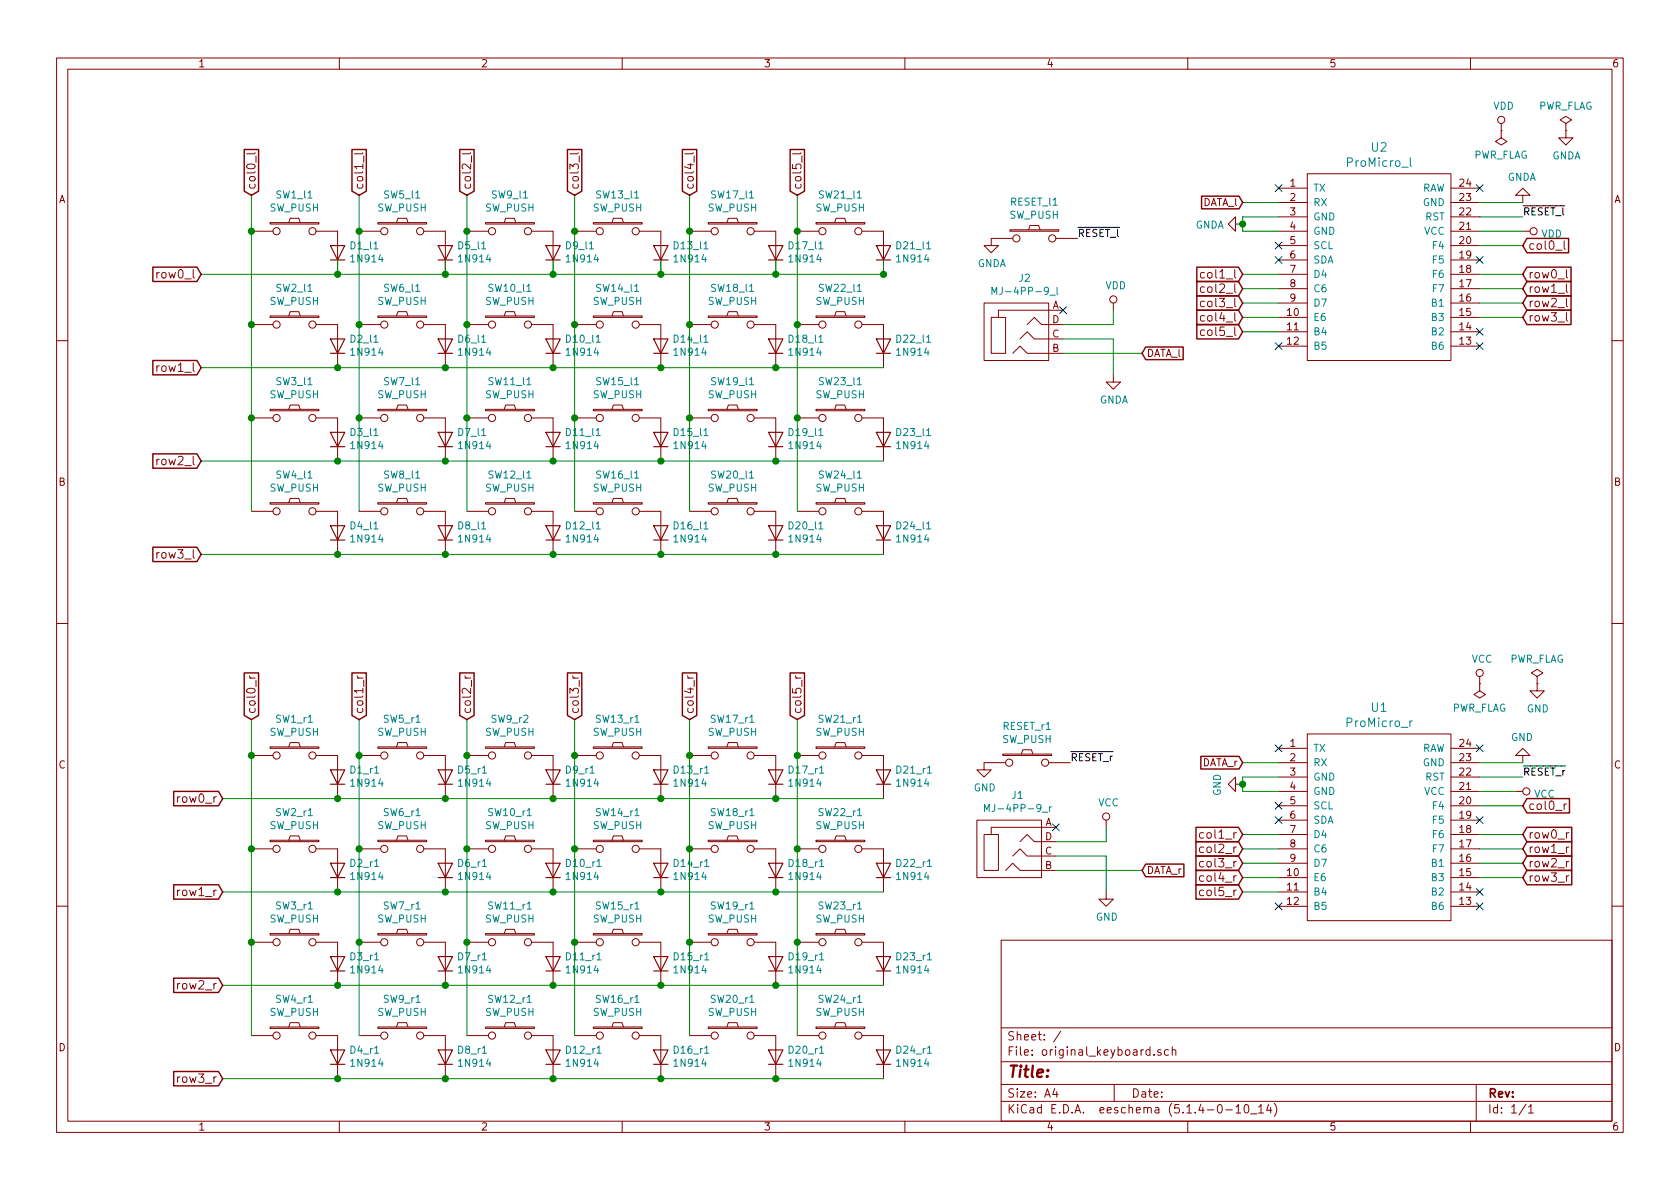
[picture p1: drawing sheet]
<svg xmlns="http://www.w3.org/2000/svg" width="297mm" height="210mm" viewBox="0 0 297 210" stroke-linecap="round" stroke-linejoin="round" font-family="sans-serif">
<g fill="none" stroke="#840000" stroke-width=".18">
<path d="M10 10.3h277v189.9h-277zM12 12.2h273v186.1h-273zM60 10.3v1.9M110 10.3v1.9M160 10.3v1.9M210 10.3v1.9M260 10.3v1.9M45.1 27l-.2 .2h-1.3M45.3 27.6v1.1M47.8 39.4h8.6v.2h-8.6zM51.1 39.4l.2-.8h1.5l.3 .8M64.2 27l-.2 .2h-1.3"/>
<path d="M64.3 27.6v1.1M66.8 39.4h8.6v.2h-8.6zM70.1 39.4l.3-.8h1.5l.2 .8M83.2 27l-.2 .2h-1.3M83.4 27.6v1.1M85.9 39.4h8.6v.2h-8.6zM89.2 39.4l.2-.8h1.5l.3 .8M102.3 27l-.2 .2h-1.3M102.4 27.6v1.1M104.9 39.4h8.6v.2h-8.6zM108.2 39.4l.3-.8h1.5l.2 .8M122.6 27l-.2 .2h-1.3"/>
<path d="M122.7 27.6v1.1M125.2 39.4h8.7v.2h-8.7zM128.5 39.4l.3-.8h1.5l.3 .8M141.6 27l-.2 .2h-1.3M141.8 27.6v1.1M144.3 39.4h8.6v.2h-8.6zM147.6 39.4l.2-.8h1.6l.2 .8M218.4 39.6v-1.3l-1.2 1.3 1.2 1.3v-1.3h1.3M226.1 33.3h5M226.1 35.8h5M226.1 38.3h5M231.1 30.7h25.4v33h-25.4z"/>
<path d="M256.5 33.3h5.1M256.5 35.8h5.1M256.5 38.3h5.1M265.4 23.1v1.3l1 .6-1 .6-1-.6 1-.6M265.4 23.1h.1M265.4 21.8v1.3M269.2 34.5h1.3l-1.3-1.2-1.2 1.2h1.2v1.3M276.9 23.1v1.3h1.2l-1.2 1.2-1.3-1.2h1.3M276.9 21.8l1-.6-1-.6-1.1 .6 1.1 .6v1.3M276.9 23.1h.1M44.4 57.4h3.9M44.4 40.9h3.9"/>
<path d="M47.8 55.9h8.6v.2h-8.6zM51.1 55.9l.2-.8h1.5l.3 .8M55.9 40.9h3.8v7.6M55.9 57.4h3.8v7.6M63.5 57.4h3.8M63.5 40.9h3.8M66.8 55.9h8.6v.2h-8.6zM70.1 55.9l.3-.8h1.5l.2 .8M74.9 40.9h3.8v7.6M74.9 57.4h3.8v7.6M82.5 57.4h3.9M82.5 40.9h3.9"/>
<path d="M85.9 55.9h8.6v.2h-8.6zM89.2 55.9l.2-.8h1.5l.3 .8M94 40.9h3.8v7.6M94 57.4h3.8v7.6M101.6 57.4h3.8M101.6 40.9h3.8M104.9 55.9h8.6v.2h-8.6zM108.2 55.9l.3-.8h1.5l.2 .8M113 40.9h3.8v7.6M113 57.4h3.8v7.6M121.9 57.4h3.8M121.9 40.9h3.8"/>
<path d="M125.2 55.9h8.7v.2h-8.7zM128.5 55.9l.3-.8h1.5l.3 .8M133.3 40.9h3.9v7.6M133.3 57.4h3.9v7.6M141 57.4h3.8M141 40.9h3.8M144.3 55.9h8.6v.2h-8.6zM147.6 55.9l.2-.8h1.6l.2 .8M152.4 40.9h3.8v7.6M152.4 57.4h3.8v7.6M174 53.6h11.4v10.1h-11.4zM175.3 56.1h2.5v6.4h-2.5z"/>
<path d="M178.6 40.6h8.6v.3h-8.6zM179.1 42.2h-3.8v1.2h1.2l-1.2 1.3-1.3-1.3h1.3M180.3 59.9l1.3-1.2 1.3 1.2h5.1M181.6 57.4l1.3-1.3 1.2 1.3h3.9M181.9 40.6l.2-.7h1.5l.3 .7M186.7 42.2h3.8M188 54.9h-11.5v1.2M196.8 53.6v1.3M213 58.4l-.5-.1-.3 .3 .2 .7h.6M213 55.9l-.5-.1-.3 .3 .2 .6h.6M213 53.3h-.5l-.3 .2 .2 .7h.6M213 50.8l-.5-.1-.3 .3 .2 .6h.6"/>
<path d="M213 48.3l-.5-.1-.3 .3 .2 .6h.6M226.1 40.9h5M226.1 43.4h5M226.1 46h5M226.1 48.5h5M226.1 51h5M226.1 53.6h5M226.1 56.1h5M226.1 58.7h5M256.5 40.9h5.1M256.5 43.4h5.1M256.5 46h5.1"/>
<path d="M256.5 48.5h5.1M256.5 51h5.1M256.5 53.6h5.1M256.5 56.1h5.1M256.5 58.7h5.1M269.2 40.9h1.3M275.1 44.2h1.1M276.6 42.6v1.3l.2 .2M277 55.3v1.3l.2 .2M277 52.8v1.2l.2 .2M277 50.2v1.3l.2 .2M277 47.7v1.3l.2 .2"/>
<path d="M10 60.2h2M44.4 73.9h3.9M47.8 72.4h8.6v.2h-8.6zM51.1 72.4l.2-.8h1.5l.3 .8M55.9 73.9h3.8v7.6M63.5 73.9h3.8M66.8 72.4h8.6v.2h-8.6zM70.1 72.4l.3-.8h1.5l.2 .8M74.9 73.9h3.8v7.6M82.5 73.9h3.9M85.9 72.4h8.6v.2h-8.6zM89.2 72.4l.2-.8h1.5l.3 .8"/>
<path d="M94 73.9h3.8v7.6M101.6 73.9h3.8M104.9 72.4h8.6v.2h-8.6zM108.2 72.4l.3-.8h1.5l.2 .8M113 73.9h3.8v7.6M121.9 73.9h3.8M125.2 72.4h8.7v.2h-8.7zM128.5 72.4l.3-.8h1.5l.3 .8M133.3 73.9h3.9v7.6M141 73.9h3.8M144.3 72.4h8.6v.2h-8.6zM147.6 72.4l.2-.8h1.6l.2 .8"/>
<path d="M152.4 73.9h3.8v7.6M179.1 62.5l1.2-1.3 1.3 1.3h6.4M196.8 66.3v1.3h1.3l-1.3 1.2-1.2-1.2h1.2M226.1 61.2h5M256.5 61.2h5.1M285 60.2h2M44.4 90.4h3.9M47.8 88.9h8.6v.2h-8.6zM51.1 88.9l.2-.8h1.5l.3 .8M55.9 90.4h3.8v7.6M63.5 90.4h3.8M66.8 88.9h8.6v.2h-8.6z"/>
<path d="M70.1 88.9l.3-.8h1.5l.2 .8M74.9 90.4h3.8v7.6M82.5 90.4h3.9M85.9 88.9h8.6v.2h-8.6zM89.2 88.9l.2-.8h1.5l.3 .8M94 90.4h3.8v7.6M101.6 90.4h3.8M104.9 88.9h8.6v.2h-8.6zM108.2 88.9l.3-.8h1.5l.2 .8M113 90.4h3.8v7.6M121.9 90.4h3.8M125.2 88.9h8.7v.2h-8.7z"/>
<path d="M128.5 88.9l.3-.8h1.5l.3 .8M133.3 90.4h3.9v7.6M141 90.4h3.8M144.3 88.9h8.6v.2h-8.6zM147.6 88.9l.2-.8h1.6l.2 .8M152.4 90.4h3.8v7.6M10 110.3h2M44.1 119.5l.1 .4h.2M44.1 119.9h1M63.2 119.5l.1 .4h.1M63.2 119.9h1M82.2 119.5l.1 .4h.2"/>
<path d="M82.2 119.9h1M101.3 119.5l.1 .4h.1M101.3 119.9h1M121.6 119.5l.1 .4h.2M121.6 119.9h1M140.6 119.5l.2 .4h.1M140.6 119.9h1M261.6 119.6v1.3M271.8 119.6l1-.6-1-.6-1 .6 1 .6v1.3M285 110.3h2M44.4 133.6h3.9M47.8 132.1h8.6v.2h-8.6z"/>
<path d="M51.1 132.1l.2-.8h1.5l.3 .8M55.9 133.6h3.8v7.6M63.5 133.6h3.8M66.8 132.1h8.6v.2h-8.6zM70.1 132.1l.3-.8h1.5l.2 .8M74.9 133.6h3.8v7.6M82.5 133.6h3.9M85.9 132.1h8.6v.2h-8.6zM89.2 132.1l.2-.8h1.5l.3 .8M94 133.6h3.8v7.6M101.6 133.6h3.8M104.9 132.1h8.6v.2h-8.6z"/>
<path d="M108.2 132.1l.3-.8h1.5l.2 .8M113 133.6h3.8v7.6M121.9 133.6h3.8M125.2 132.1h8.7v.2h-8.7zM128.5 132.1l.3-.8h1.5l.3 .8M133.3 133.6h3.9v7.6M141 133.6h3.8M144.3 132.1h8.6v.2h-8.6zM147.6 132.1l.2-.8h1.6l.2 .8M152.4 133.6h3.8v7.6M177.3 133.3h8.6v.3h-8.6zM177.8 134.9h-3.8v1.2h1.3l-1.3 1.3-1.3-1.3h1.3"/>
<path d="M180.6 133.3l.2-.7h1.6l.2 .7M185.4 134.9h3.8M218.4 138.7v-1.3l-1.2 1.3 1.2 1.2v-1.2h1.3M226.1 132.3h5M226.1 134.9h5M226.1 137.4h5M226.1 139.9h5M231.1 129.8h25.4v33h-25.4zM256.5 132.3h5.1M256.5 134.9h5.1M256.5 137.4h5.1M256.5 139.9h5.1"/>
<path d="M261.6 120.9v1.3l1 .6-1 .6-1-.6 1-.6M261.6 120.9h.1M268 139.9h1.2M269.2 133.6h1.3l-1.3-1.3-1.2 1.3h1.2v1.3M271.8 120.9v1.3h1.2l-1.2 1.2-1.3-1.2h1.3M271.8 120.9h.1M44.4 150.1h3.9M47.8 148.6h8.6v.2h-8.6zM51.1 148.6l.2-.8h1.5l.3 .8M55.9 150.1h3.8v7.6M63.5 150.1h3.8M66.8 148.6h8.6v.2h-8.6z"/>
<path d="M70.1 148.6l.3-.8h1.5l.2 .8M74.9 150.1h3.8v7.6M82.5 150.1h3.9M85.9 148.6h8.6v.2h-8.6zM89.2 148.6l.2-.8h1.5l.3 .8M94 150.1h3.8v7.6M101.6 150.1h3.8M104.9 148.6h8.6v.2h-8.6zM108.2 148.6l.3-.8h1.5l.2 .8M113 150.1h3.8v7.6M121.9 150.1h3.8M125.2 148.6h8.7v.2h-8.7z"/>
<path d="M128.5 148.6l.3-.8h1.5l.3 .8M133.3 150.1h3.9v7.6M141 150.1h3.8M144.3 148.6h8.6v.2h-8.6zM147.6 148.6l.2-.8h1.6l.2 .8M152.4 150.1h3.8v7.6M172.7 145h11.4v10.2h-11.4zM174 147.6h2.5v6.3h-2.5zM177.8 153.9l1.3-1.3 1.2 1.3h6.4M179.1 151.4l1.2-1.3 1.3 1.3h5.1M180.3 148.8l1.3-1.2 1.3 1.2h3.8M186.7 146.3h-11.4v1.3"/>
<path d="M195.6 157.7v1.3h1.2l-1.2 1.3-1.3-1.3h1.3M195.6 145v1.3M226.1 150.1h5M226.1 142.5h5M226.1 145h5M226.1 147.6h5M226.1 152.6h5M226.1 155.2h5M226.1 157.7h5M256.5 150.1h5.1M256.5 142.5h5.1M256.5 145h5.1"/>
<path d="M256.5 147.6h5.1M256.5 152.6h5.1M256.5 155.2h5.1M256.5 157.7h5.1M276.6 142.2v.9M277 142.2l-.4 .1v.1M277.4 147.2l-.4 .3M277.4 149.8l-.4 .3M277.4 152.3l-.4 .3M277.4 154.9l-.4 .2M10 160.2h2M44.4 166.6h3.9"/>
<path d="M47.8 165.1h8.6v.2h-8.6zM51.1 165.1l.2-.8h1.5l.3 .8M55.9 166.6h3.8v7.6M63.5 166.6h3.8M66.8 165.1h8.6v.2h-8.6zM70.1 165.1l.3-.8h1.5l.2 .8M74.9 166.6h3.8v7.6M82.5 166.6h3.9M85.9 165.1h8.6v.2h-8.6zM89.2 165.1l.2-.8h1.5l.3 .8M94 166.6h3.8v7.6M101.6 166.6h3.8"/>
<path d="M104.9 165.1h8.6v.2h-8.6zM108.2 165.1l.3-.8h1.5l.2 .8M113 166.6h3.8v7.6M121.9 166.6h3.8M125.2 165.1h8.7v.2h-8.7zM128.5 165.1l.3-.8h1.5l.3 .8M133.3 166.6h3.9v7.6M141 166.6h3.8M144.3 165.1h8.6v.2h-8.6zM147.6 165.1l.2-.8h1.6l.2 .8M152.4 166.6h3.8v7.6M177 166.3h108v32h-108z"/>
<path d="M226.1 160.3h5M256.5 160.3h5.1M285 160.2h2M44.4 183.1h3.9M47.8 181.6h8.6v.3h-8.6zM51.1 181.6l.2-.8h1.5l.3 .8M55.9 183.1h3.8v7.6M60 198.3v1.9M63.5 183.1h3.8M66.8 181.6h8.6v.3h-8.6zM70.1 181.6l.3-.8h1.5l.2 .8M74.9 183.1h3.8v7.6"/>
<path d="M82.5 183.1h3.9M85.9 181.6h8.6v.3h-8.6zM89.2 181.6l.2-.8h1.5l.3 .8M94 183.1h3.8v7.6M101.6 183.1h3.8M104.9 181.6h8.6v.3h-8.6zM108.2 181.6l.3-.8h1.5l.2 .8M110 198.3v1.9M113 183.1h3.8v7.6M121.9 183.1h3.8M125.2 181.6h8.7v.3h-8.7zM128.5 181.6l.3-.8h1.5l.3 .8"/>
<path d="M133.3 183.1h3.9v7.6M141 183.1h3.8M144.3 181.6h8.6v.3h-8.6zM147.6 181.6l.2-.8h1.6l.2 .8M152.4 183.1h3.8v7.6M160 198.3v1.9M177 194.8h108M177 191.8h108M177 187.8h108M177 181.8h108M186.5 192.5l-.4 1h1M186.8 193v1"/>
<path d="M187.6 182.3l-1.3 2M197 191.8v3M204 186.5v.1M205.3 185.7a.37 .37 0 0 0-.6 .1v.2l.6 .2v.1l-.2 .3-.4-.1M206.6 185.7l-.4-.1-.3 .3 .1 .6 .2 .1 .4-.1M207.3 185.7a.37 .37 0 0 1 .6 .1v.8M207.3 185.1v1.5M210 198.3v1.9M216.7 196.3h1.2M218.5 195.8l.4-.5v1.5M218.5 196.8h.9M220.1 195.5l.3-.2a.94 .94 0 0 1 0 1.5 .82 .82 0 0 1-.3-1.3z"/>
<path d="M221.1 197h1.1M222.5 195.8l.5-.5v1.5M222.5 196.8h.9M224.3 195.2l-.3 1.1h.9M224.7 195.8v1M225.3 195.1a1.71 1.71 0 0 1 0 2.3M260 198.3v1.9M261 191.8v6.5M269.8 195.2l-1.2 2M270.3 195.8l.4-.5v1.5M270.3 196.8h.8"/>
<circle cx="265.4" cy="21.2" r=".63"/>
<circle cx="48.9" cy="57.4" r=".63"/>
<circle cx="48.9" cy="40.9" r=".63"/>
<circle cx="55.2" cy="57.4" r=".63"/>
<circle cx="55.2" cy="40.9" r=".63"/>
<circle cx="67.9" cy="57.4" r=".63"/>
<circle cx="67.9" cy="40.9" r=".63"/>
<circle cx="74.3" cy="40.9" r=".63"/>
<circle cx="74.3" cy="57.4" r=".63"/>
<circle cx="87" cy="40.9" r=".63"/>
<circle cx="87" cy="57.4" r=".63"/>
<circle cx="93.3" cy="40.9" r=".63"/>
<circle cx="93.3" cy="57.4" r=".63"/>
<circle cx="106" cy="57.4" r=".63"/>
<circle cx="106" cy="40.9" r=".63"/>
<circle cx="112.4" cy="57.4" r=".63"/>
<circle cx="112.4" cy="40.9" r=".63"/>
<circle cx="126.4" cy="40.9" r=".63"/>
<circle cx="126.4" cy="57.4" r=".63"/>
<circle cx="132.7" cy="57.4" r=".63"/>
<circle cx="132.7" cy="40.9" r=".63"/>
<circle cx="145.4" cy="57.4" r=".63"/>
<circle cx="145.4" cy="40.9" r=".63"/>
<circle cx="151.8" cy="40.9" r=".63"/>
<circle cx="151.8" cy="57.4" r=".63"/>
<circle cx="179.7" cy="42.2" r=".63"/>
<circle cx="186.1" cy="42.2" r=".63"/>
<circle cx="196.8" cy="53" r=".63"/>
<circle cx="271.1" cy="40.9" r=".63"/>
<circle cx="48.9" cy="73.9" r=".63"/>
<circle cx="55.2" cy="73.9" r=".63"/>
<circle cx="67.9" cy="73.9" r=".63"/>
<circle cx="74.3" cy="73.9" r=".63"/>
<circle cx="87" cy="73.9" r=".63"/>
<circle cx="93.3" cy="73.9" r=".63"/>
<circle cx="106" cy="73.9" r=".63"/>
<circle cx="112.4" cy="73.9" r=".63"/>
<circle cx="126.4" cy="73.9" r=".63"/>
<circle cx="132.7" cy="73.9" r=".63"/>
<circle cx="145.4" cy="73.9" r=".63"/>
<circle cx="151.8" cy="73.9" r=".63"/>
<circle cx="48.9" cy="90.4" r=".63"/>
<circle cx="55.2" cy="90.4" r=".63"/>
<circle cx="67.9" cy="90.4" r=".63"/>
<circle cx="74.3" cy="90.4" r=".63"/>
<circle cx="87" cy="90.4" r=".63"/>
<circle cx="93.3" cy="90.4" r=".63"/>
<circle cx="106" cy="90.4" r=".63"/>
<circle cx="112.4" cy="90.4" r=".63"/>
<circle cx="126.4" cy="90.4" r=".63"/>
<circle cx="132.7" cy="90.4" r=".63"/>
<circle cx="145.4" cy="90.4" r=".63"/>
<circle cx="151.8" cy="90.4" r=".63"/>
<circle cx="261.6" cy="119" r=".63"/>
<circle cx="48.9" cy="133.6" r=".63"/>
<circle cx="55.2" cy="133.6" r=".63"/>
<circle cx="67.9" cy="133.6" r=".63"/>
<circle cx="74.3" cy="133.6" r=".63"/>
<circle cx="87" cy="133.6" r=".63"/>
<circle cx="93.3" cy="133.6" r=".63"/>
<circle cx="106" cy="133.6" r=".63"/>
<circle cx="112.4" cy="133.6" r=".63"/>
<circle cx="126.4" cy="133.6" r=".63"/>
<circle cx="132.7" cy="133.6" r=".63"/>
<circle cx="145.4" cy="133.6" r=".63"/>
<circle cx="151.8" cy="133.6" r=".63"/>
<circle cx="178.4" cy="134.9" r=".63"/>
<circle cx="184.8" cy="134.9" r=".63"/>
<circle cx="269.9" cy="139.9" r=".63"/>
<circle cx="48.9" cy="150.1" r=".63"/>
<circle cx="55.2" cy="150.1" r=".63"/>
<circle cx="67.9" cy="150.1" r=".63"/>
<circle cx="74.3" cy="150.1" r=".63"/>
<circle cx="87" cy="150.1" r=".63"/>
<circle cx="93.3" cy="150.1" r=".63"/>
<circle cx="106" cy="150.1" r=".63"/>
<circle cx="112.4" cy="150.1" r=".63"/>
<circle cx="126.4" cy="150.1" r=".63"/>
<circle cx="132.7" cy="150.1" r=".63"/>
<circle cx="145.4" cy="150.1" r=".63"/>
<circle cx="151.8" cy="150.1" r=".63"/>
<circle cx="195.6" cy="144.4" r=".63"/>
<circle cx="48.9" cy="166.6" r=".63"/>
<circle cx="55.2" cy="166.6" r=".63"/>
<circle cx="67.9" cy="166.6" r=".63"/>
<circle cx="74.3" cy="166.6" r=".63"/>
<circle cx="87" cy="166.6" r=".63"/>
<circle cx="93.3" cy="166.6" r=".63"/>
<circle cx="106" cy="166.6" r=".63"/>
<circle cx="112.4" cy="166.6" r=".63"/>
<circle cx="126.4" cy="166.6" r=".63"/>
<circle cx="132.7" cy="166.6" r=".63"/>
<circle cx="145.4" cy="166.6" r=".63"/>
<circle cx="151.8" cy="166.6" r=".63"/>
<circle cx="48.9" cy="183.1" r=".63"/>
<circle cx="55.2" cy="183.1" r=".63"/>
<circle cx="67.9" cy="183.1" r=".63"/>
<circle cx="74.3" cy="183.1" r=".63"/>
<circle cx="87" cy="183.1" r=".63"/>
<circle cx="93.3" cy="183.1" r=".63"/>
<circle cx="106" cy="183.1" r=".63"/>
<circle cx="112.4" cy="183.1" r=".63"/>
<circle cx="126.4" cy="183.1" r=".63"/>
<circle cx="132.7" cy="183.1" r=".63"/>
<circle cx="145.4" cy="183.1" r=".63"/>
<circle cx="151.8" cy="183.1" r=".63"/>
</g>
<g fill="none" stroke="#840000" stroke-width=".2">
<path d="M58.4 59.9h2.6l-1.3 2.6zM58.4 43.4h2.6l-1.3 2.6zM58.4 46h2.6M77.5 59.9h2.5l-1.3 2.6zM77.5 43.4h2.5l-1.3 2.6zM77.5 46h2.5M96.5 59.9h2.6l-1.3 2.6zM96.5 43.4h2.6l-1.3 2.6zM96.5 46h2.6M115.6 59.9h2.5l-1.3 2.6zM115.6 43.4h2.5l-1.3 2.6zM115.6 46h2.5"/>
<path d="M135.9 59.9h2.5l-1.2 2.6zM135.9 43.4h2.5l-1.2 2.6zM135.9 46h2.5M154.9 59.9h2.6l-1.3 2.6zM154.9 43.4h2.6l-1.3 2.6zM154.9 46h2.6M58.4 76.4h2.6l-1.3 2.6zM58.4 79h2.6M58.4 62.5h2.6M77.5 76.4h2.5l-1.3 2.6zM77.5 79h2.5M77.5 62.5h2.5"/>
<path d="M96.5 76.4h2.6l-1.3 2.6zM96.5 79h2.6M96.5 62.5h2.6M115.6 76.4h2.5l-1.3 2.6zM115.6 79h2.5M115.6 62.5h2.5M135.9 76.4h2.5l-1.2 2.6zM135.9 79h2.5M135.9 62.5h2.5M154.9 76.4h2.6l-1.3 2.6zM154.9 79h2.6M154.9 62.5h2.6"/>
<path d="M58.4 93h2.6l-1.3 2.5zM58.4 95.5h2.6M77.5 93h2.5l-1.3 2.5zM77.5 95.5h2.5M96.5 93h2.6l-1.3 2.5zM96.5 95.5h2.6M115.6 93h2.5l-1.3 2.5zM115.6 95.5h2.5M135.9 93h2.5l-1.2 2.5zM135.9 95.5h2.5M154.9 93h2.6l-1.3 2.5zM154.9 95.5h2.6"/>
<path d="M58.4 136.1h2.6l-1.3 2.6zM58.4 138.7h2.6M77.5 136.1h2.5l-1.3 2.6zM77.5 138.7h2.5M96.5 136.1h2.6l-1.3 2.6zM96.5 138.7h2.6M115.6 136.1h2.5l-1.3 2.6zM115.6 138.7h2.5M135.9 136.1h2.5l-1.2 2.6zM135.9 138.7h2.5M154.9 136.1h2.6l-1.3 2.6zM154.9 138.7h2.6"/>
<path d="M58.4 152.6h2.6l-1.3 2.6zM58.4 155.2h2.6M77.5 152.6h2.5l-1.3 2.6zM77.5 155.2h2.5M96.5 152.6h2.6l-1.3 2.6zM96.5 155.2h2.6M115.6 152.6h2.5l-1.3 2.6zM115.6 155.2h2.5M135.9 152.6h2.5l-1.2 2.6zM135.9 155.2h2.5M154.9 152.6h2.6l-1.3 2.6zM154.9 155.2h2.6"/>
<path d="M58.4 169.2h2.6l-1.3 2.5zM58.4 171.7h2.6M77.5 169.2h2.5l-1.3 2.5zM77.5 171.7h2.5M96.5 169.2h2.6l-1.3 2.5zM96.5 171.7h2.6M115.6 169.2h2.5l-1.3 2.5zM115.6 171.7h2.5M135.9 169.2h2.5l-1.2 2.5zM135.9 171.7h2.5M154.9 169.2h2.6l-1.3 2.5zM154.9 171.7h2.6"/>
<path d="M58.4 185.7h2.6l-1.3 2.5zM58.4 188.2h2.6M77.5 185.7h2.5l-1.3 2.5zM77.5 188.2h2.5M96.5 185.7h2.6l-1.3 2.5zM96.5 188.2h2.6M115.6 185.7h2.5l-1.3 2.5zM115.6 188.2h2.5M135.9 185.7h2.5l-1.2 2.5zM135.9 188.2h2.5M154.9 185.7h2.6l-1.3 2.5zM154.9 188.2h2.6"/>
</g>
<path d="M249.4 27.9v1.3l.2 .2M175.4 52.1v-1.3l.4 .9 .4-.9v1.3M185.6 52.2h1M186.9 50.8v1.1l.2 .2M249.7 127.5l-.4 .3M174.1 143.5v-1.3l.4 .9 .4-.9v1.3M184.3 143.6h.9M185.5 142.7v.8M185.9 142.7l-.4 .2" fill="none" stroke="#008484" stroke-width=".18"/>
<g fill="none" stroke="#008400" stroke-width=".18">
<path d="M44.4 34.5v55.9M63.5 34.5v55.9M82.5 34.5v55.9M101.6 34.5v55.9M121.9 34.5v55.9M141 34.5v55.9M219.7 35.8h6.4M226.1 38.3h-6.4v2.6h6.4M261.6 38.3h7.6M261.6 35.8h7.6M59.7 46v2.5M78.7 46v2.5"/>
<path d="M97.8 46v2.5M116.8 46v2.5M137.2 46v2.5M156.2 46v2.5h-120.6M188 59.9h8.8v6.4M196.8 54.9v2.5h-8.8M219.7 56.1h6.4M219.7 53.6h6.4M219.7 51h6.4M219.7 48.5h6.4M219.7 58.7h6.4M261.6 40.9h7.6"/>
<path d="M261.6 56.1h7.6M261.6 53.6h7.6M261.6 51h7.6M261.6 48.5h7.6M261.6 43.4h7.6M35.6 65h120.6M188 62.5h13.9M35.6 98h120.6M35.6 81.5h120.6M44.4 127.2v55.9M63.5 127.2v55.9M82.5 127.2v55.9"/>
<path d="M101.6 127.2v55.9M121.9 127.2v55.9M141 127.2v55.9M219.7 134.9h6.4M226.1 137.4h-6.4v2.5h6.4M261.6 139.9h6.4M261.6 137.4h7.6M261.6 134.9h7.6M39.4 141.2h116.8M39.4 157.7h116.8M186.7 151.4h8.9v6.3M186.7 153.9h15.2"/>
<path d="M195.6 146.3v2.5h-8.9M219.7 147.6h6.4M219.7 155.2h6.4M219.7 152.6h6.4M219.7 150.1h6.4M219.7 157.7h6.4M261.6 147.6h7.6M261.6 155.2h7.6M261.6 152.6h7.6M261.6 150.1h7.6M261.6 142.5h7.6M39.4 174.2h116.8"/>
<path d="M39.4 190.7h116.8"/>
</g>
<g fill="none" stroke="#840000" stroke-width=".25">
<path d="M43.2 26.4h2.5v7.4l-1.3 .7-1.2-.7zM62.2 26.4h2.6v7.4l-1.3 .7-1.3-.7zM81.3 26.4h2.5v7.4l-1.3 .7-1.2-.7zM100.3 26.4h2.6v7.4l-1.3 .7-1.3-.7zM120.6 26.4h2.6v7.4l-1.3 .7-1.3-.7zM139.7 26.4h2.5v7.4l-1.2 .7-1.3-.7zM212.4 34.7h6.7l.6 1.1-.6 1.1h-6.7zM27 47.2h7.8l.8 1.3-.8 1.3h-7.8zM211.6 57.4h7.4l.7 1.3-.7 1.2h-7.4zM211.6 54.9h7.4l.7 1.2-.7 1.3h-7.4zM211.6 52.3h7.4l.7 1.3-.7 1.3h-7.4zM211.6 49.8h7.4l.7 1.2-.7 1.3h-7.4z"/>
<path d="M211.6 47.2h7.4l.7 1.3-.7 1.3h-7.4zM270 54.9h7.8v2.5h-7.8l-.8-1.3zM270 52.3h7.8v2.6h-7.8l-.8-1.3zM270 49.8h7.8v2.5h-7.8l-.8-1.3zM270 47.2h7.8v2.6h-7.8l-.8-1.3zM270 42.2h7.3v2.5h-7.3l-.8-1.3zM27 63.7h7.8l.8 1.3-.8 1.3h-7.8zM202.6 61.4h6.6v2.2h-6.6l-.7-1.1zM27 96.8h7.8l.8 1.2-.8 1.3h-7.8zM27 80.3h7.8l.8 1.2-.8 1.3h-7.8zM43.2 119h2.5v7.5l-1.3 .7-1.2-.7zM62.2 119h2.6v7.5l-1.3 .7-1.3-.7z"/>
<path d="M81.3 119h2.5v7.5l-1.3 .7-1.2-.7zM100.3 119h2.6v7.5l-1.3 .7-1.3-.7zM120.6 119h2.6v7.5l-1.3 .7-1.3-.7zM139.7 119h2.5v7.5l-1.2 .7-1.3-.7zM30.7 139.9h7.9l.8 1.3-.8 1.3h-7.9zM212.3 133.8h6.8l.6 1.1-.6 1.1h-6.8zM30.7 156.5h7.9l.8 1.2-.8 1.3h-7.9zM202.6 152.8h6.7v2.2h-6.7l-.7-1.1zM211.5 146.3h7.5l.7 1.3-.7 1.2h-7.5zM211.5 148.8h7.5l.7 1.3-.7 1.3h-7.5zM211.5 151.4h7.5l.7 1.2-.7 1.3h-7.5zM211.5 153.9h7.5l.7 1.3-.7 1.3h-7.5z"/>
<path d="M211.5 156.5h7.5l.7 1.2-.7 1.3h-7.5zM270 146.3h7.9v2.5h-7.9l-.8-1.2zM270 148.8h7.9v2.6h-7.9l-.8-1.3zM270 151.4h7.9v2.5h-7.9l-.8-1.3zM270 153.9h7.9v2.6h-7.9l-.8-1.3zM270 141.2h7.5v2.6h-7.5l-.8-1.3zM30.7 173h7.9l.8 1.2-.8 1.3h-7.9zM30.7 189.5h7.9l.8 1.2-.8 1.3h-7.9z"/>
</g>
<g fill="#008400" stroke="#008400" stroke-width=".25">
<circle cx="63.5" cy="133.6" r=".51"/>
<circle cx="63.5" cy="166.6" r=".51"/>
<circle cx="59.7" cy="81.5" r=".51"/>
<circle cx="59.7" cy="174.2" r=".51"/>
<circle cx="78.7" cy="81.5" r=".51"/>
<circle cx="78.7" cy="174.2" r=".51"/>
<circle cx="97.8" cy="81.5" r=".51"/>
<circle cx="82.6" cy="166.6" r=".51"/>
<circle cx="116.8" cy="81.5" r=".51"/>
<circle cx="97.8" cy="174.2" r=".51"/>
<circle cx="137.2" cy="81.5" r=".51"/>
<circle cx="101.6" cy="166.6" r=".51"/>
<circle cx="63.5" cy="150.1" r=".51"/>
<circle cx="97.8" cy="190.7" r=".51"/>
<circle cx="44.5" cy="133.6" r=".51"/>
<circle cx="116.8" cy="174.2" r=".51"/>
<circle cx="82.6" cy="133.6" r=".51"/>
<circle cx="44.5" cy="150.1" r=".51"/>
<circle cx="121.9" cy="166.6" r=".51"/>
<circle cx="59.7" cy="157.7" r=".51"/>
<circle cx="116.8" cy="157.7" r=".51"/>
<circle cx="137.2" cy="48.5" r=".51"/>
<circle cx="97.8" cy="157.7" r=".51"/>
<circle cx="78.7" cy="141.2" r=".51"/>
<circle cx="101.6" cy="57.4" r=".51"/>
<circle cx="219.7" cy="39.6" r=".51"/>
<circle cx="59.7" cy="98" r=".51"/>
<circle cx="116.8" cy="190.7" r=".51"/>
<circle cx="78.7" cy="98" r=".51"/>
<circle cx="137.2" cy="190.7" r=".51"/>
<circle cx="97.8" cy="98" r=".51"/>
<circle cx="141" cy="150.1" r=".51"/>
<circle cx="116.8" cy="98" r=".51"/>
<circle cx="121.9" cy="57.4" r=".51"/>
<circle cx="137.2" cy="98" r=".51"/>
<circle cx="82.6" cy="57.4" r=".51"/>
<circle cx="97.8" cy="141.2" r=".51"/>
<circle cx="78.7" cy="157.7" r=".51"/>
<circle cx="63.5" cy="57.4" r=".51"/>
<circle cx="141" cy="57.4" r=".51"/>
<circle cx="44.5" cy="166.6" r=".51"/>
<circle cx="137.2" cy="157.7" r=".51"/>
<circle cx="44.5" cy="57.4" r=".51"/>
<circle cx="121.9" cy="150.1" r=".51"/>
<circle cx="44.5" cy="40.9" r=".51"/>
<circle cx="116.8" cy="141.2" r=".51"/>
<circle cx="82.6" cy="150.1" r=".51"/>
<circle cx="116.8" cy="48.5" r=".51"/>
<circle cx="141" cy="73.9" r=".51"/>
<circle cx="101.6" cy="133.6" r=".51"/>
<circle cx="97.8" cy="48.5" r=".51"/>
<circle cx="121.9" cy="73.9" r=".51"/>
<circle cx="78.7" cy="48.5" r=".51"/>
<circle cx="59.7" cy="48.5" r=".51"/>
<circle cx="101.6" cy="73.9" r=".51"/>
<circle cx="101.6" cy="150.1" r=".51"/>
<circle cx="156.2" cy="48.5" r=".51"/>
<circle cx="137.2" cy="174.2" r=".51"/>
<circle cx="219.7" cy="138.7" r=".51"/>
<circle cx="82.6" cy="73.9" r=".51"/>
<circle cx="63.5" cy="73.9" r=".51"/>
<circle cx="141" cy="166.6" r=".51"/>
<circle cx="59.7" cy="190.7" r=".51"/>
<circle cx="78.7" cy="190.7" r=".51"/>
<circle cx="121.9" cy="133.6" r=".51"/>
<circle cx="44.5" cy="73.9" r=".51"/>
<circle cx="137.2" cy="65" r=".51"/>
<circle cx="116.8" cy="65" r=".51"/>
<circle cx="63.5" cy="40.9" r=".51"/>
<circle cx="59.7" cy="141.2" r=".51"/>
<circle cx="97.8" cy="65" r=".51"/>
<circle cx="82.6" cy="40.9" r=".51"/>
<circle cx="78.7" cy="65" r=".51"/>
<circle cx="101.6" cy="40.9" r=".51"/>
<circle cx="59.7" cy="65" r=".51"/>
<circle cx="121.9" cy="40.9" r=".51"/>
<circle cx="137.2" cy="141.2" r=".51"/>
<circle cx="141" cy="40.9" r=".51"/>
<circle cx="141" cy="133.6" r=".51"/>
</g>
<g fill="none" stroke="#000084" stroke-width=".18">
<path d="M225.5 32.7l1.2 1.2M226.7 32.7l-1.2 1.2M261 32.7l1.2 1.2M262.2 32.7l-1.2 1.2M187.4 54.2l1.2 1.3M188.6 54.2l-1.2 1.3M225.5 45.4l1.2 1.2M225.5 42.8l1.2 1.2M226.7 45.4l-1.2 1.2M226.7 42.8l-1.2 1.2M261 58.1l1.2 1.2M261 45.4l1.2 1.2"/>
<path d="M262.2 58.1l-1.2 1.2M262.2 45.4l-1.2 1.2M225.5 60.6l1.2 1.2M226.7 60.6l-1.2 1.2M261 60.6l1.2 1.2M262.2 60.6l-1.2 1.2M225.5 131.7l1.2 1.2M226.7 131.7l-1.2 1.2M261 131.7l1.2 1.2M262.2 131.7l-1.2 1.2M186.1 145.7l1.2 1.2M187.3 145.7l-1.2 1.2"/>
<path d="M225.5 141.9l1.2 1.2M225.5 144.4l1.2 1.2M225.5 159.7l1.2 1.2M226.7 141.9l-1.2 1.2M226.7 144.4l-1.2 1.2M226.7 159.7l-1.2 1.2M261 159.7l1.2 1.2M261 157.1l1.2 1.2M261 144.4l1.2 1.2M262.2 159.7l-1.2 1.2M262.2 157.1l-1.2 1.2M262.2 144.4l-1.2 1.2"/>
</g>
<text font-size="2.8" fill="#840000" x="178" y="190.5">Title:</text>
<g font-size="2.1" fill="#008484">
<text x="238.4" y="29.5">ProMicro_l</text>
<text x="242.5" y="26.8">U2</text>
<text x="242.5" y="125.9">U1</text>
<text x="238.3" y="128.6">ProMicro_r</text>
</g>
<g font-size="2.1" fill="#840000">
<text x="45.2" y="33.6" transform="rotate(-90 45.2 33.6)">col0_l</text>
<text x="64.2" y="33.6" transform="rotate(-90 64.2 33.6)">col1_l</text>
<text x="83.3" y="33.6" transform="rotate(-90 83.3 33.6)">col2_l</text>
<text x="102.3" y="33.6" transform="rotate(-90 102.3 33.6)">col3_l</text>
<text x="122.7" y="33.6" transform="rotate(-90 122.7 33.6)">col4_l</text>
<text x="141.7" y="33.6" transform="rotate(-90 141.7 33.6)">col5_l</text>
<text x="270.1" y="44.2">col0_l</text>
<text x="28.1" y="49.2">row0_l</text>
<text x="212.9" y="51.8">col2_l</text>
<text x="212.9" y="49.2">col1_l</text>
<text x="270.1" y="51.8">row1_l</text>
<text x="270.1" y="49.2">row0_l</text>
<text x="212.9" y="59.4">col5_l</text>
<text x="212.9" y="56.9">col4_l</text>
<text x="212.9" y="54.3">col3_l</text>
<text x="270.1" y="56.9">row3_l</text>
<text x="270.1" y="54.3">row2_l</text>
<text x="28.1" y="65.8">row1_l</text>
<text x="28.1" y="82.3">row2_l</text>
<text x="28.1" y="98.8">row3_l</text>
<text x="45.2" y="126.4" transform="rotate(-90 45.2 126.4)">col0_r</text>
<text x="64.2" y="126.4" transform="rotate(-90 64.2 126.4)">col1_r</text>
<text x="83.3" y="126.4" transform="rotate(-90 83.3 126.4)">col2_r</text>
<text x="102.3" y="126.4" transform="rotate(-90 102.3 126.4)">col3_r</text>
<text x="122.7" y="126.4" transform="rotate(-90 122.7 126.4)">col4_r</text>
<text x="141.7" y="126.4" transform="rotate(-90 141.7 126.4)">col5_r</text>
<text x="31.6" y="142">row0_r</text>
<text x="270.1" y="143.2">col0_r</text>
<text x="212.7" y="148.3">col1_r</text>
<text x="270.1" y="148.3">row0_r</text>
<text x="212.7" y="150.8">col2_r</text>
<text x="212.7" y="153.4">col3_r</text>
<text x="212.7" y="155.9">col4_r</text>
<text x="270.1" y="150.8">row1_r</text>
<text x="270.1" y="153.4">row2_r</text>
<text x="270.1" y="155.9">row3_r</text>
<text x="31.6" y="158.5">row1_r</text>
<text x="212.7" y="158.5">col5_r</text>
<text x="31.6" y="175">row2_r</text>
<text x="178" y="184">Sheet: /</text>
<text x="31.6" y="191.5">row3_r</text>
<text x="178" y="186.7">File: original_keyboard.sch</text>
<text x="178" y="196.9">KiCad E.D.A. eeschema (5.1.4-0-10_14)</text>
<text x="178" y="194.1">Size: A4</text>
<text x="200" y="194.1">Date:</text>
<text x="263" y="194.1">Rev:</text>
<text x="263" y="196.9">Id: 1/1</text>
</g>
<g font-size="1.8" fill="#840000">
<text x="35" y="11.9">1</text>
<text x="85" y="11.9">2</text>
<text x="135" y="11.9">3</text>
<text x="185" y="11.9">4</text>
<text x="235" y="11.9">5</text>
<text x="285" y="11.9">6</text>
<text x="10.4" y="35.9">A</text>
<text x="228.1" y="33">1</text>
<text x="228.1" y="35.6">2</text>
<text x="258.1" y="35.6">23</text>
<text x="258.1" y="33">24</text>
<text x="285.4" y="35.9">A</text>
<text x="212.5" y="36.4">DATA_l</text>
<text x="228.1" y="38.1">3</text>
<text x="228.1" y="40.6">4</text>
<text x="258.1" y="40.6">21</text>
<text x="258.1" y="38.1">22</text>
<text x="228.1" y="43.2">5</text>
<text x="228.1" y="45.7">6</text>
<text x="258.1" y="43.2">20</text>
<text x="258.1" y="45.7">19</text>
<text x="228.1" y="48.3">7</text>
<text x="228.1" y="50.8">8</text>
<text x="228.1" y="53.3">9</text>
<text x="258.1" y="53.3">16</text>
<text x="258.1" y="50.8">17</text>
<text x="258.1" y="48.3">18</text>
<text x="186.1" y="54.6">A</text>
<text x="186.1" y="59.7">C</text>
<text x="186.1" y="57.1">D</text>
<text x="227.6" y="55.9">10</text>
<text x="227.6" y="58.4">11</text>
<text x="258.1" y="58.4">14</text>
<text x="258.1" y="55.9">15</text>
<text x="186.1" y="62.2">B</text>
<text x="202.7" y="63.1">DATA_l</text>
<text x="227.6" y="61">12</text>
<text x="258.1" y="61">13</text>
<text x="10.4" y="85.9">B</text>
<text x="285.4" y="85.9">B</text>
<text x="10.4" y="135.9">C</text>
<text x="212.3" y="135.5">DATA_r</text>
<text x="228.1" y="132.1">1</text>
<text x="228.1" y="134.6">2</text>
<text x="228.1" y="137.2">3</text>
<text x="258.1" y="137.2">22</text>
<text x="258.1" y="134.6">23</text>
<text x="258.1" y="132.1">24</text>
<text x="285.4" y="135.9">C</text>
<text x="228.1" y="139.7">4</text>
<text x="228.1" y="142.2">5</text>
<text x="258.1" y="142.2">20</text>
<text x="258.1" y="139.7">21</text>
<text x="184.8" y="146">A</text>
<text x="184.8" y="148.6">D</text>
<text x="228.1" y="144.8">6</text>
<text x="228.1" y="147.3">7</text>
<text x="228.1" y="149.9">8</text>
<text x="258.1" y="149.9">17</text>
<text x="258.1" y="147.3">18</text>
<text x="258.1" y="144.8">19</text>
<text x="184.8" y="153.7">B</text>
<text x="184.8" y="151.1">C</text>
<text x="202.7" y="154.6">DATA_r</text>
<text x="227.6" y="154.9">10</text>
<text x="228.1" y="152.4">9</text>
<text x="258.1" y="154.9">15</text>
<text x="258.1" y="152.4">16</text>
<text x="227.6" y="157.5">11</text>
<text x="227.6" y="160">12</text>
<text x="258.1" y="160">13</text>
<text x="258.1" y="157.5">14</text>
<text x="10.4" y="185.9">D</text>
<text x="285.4" y="185.9">D</text>
<text x="35" y="199.9">1</text>
<text x="85" y="199.9">2</text>
<text x="135" y="199.9">3</text>
<text x="185" y="199.9">4</text>
<text x="235" y="199.9">5</text>
<text x="285" y="199.9">6</text>
</g>
<g font-size="1.8" fill="#008484">
<text x="264" y="19.4">VDD</text>
<text x="271.9" y="19.4">PWR_FLAG</text>
<text x="260.5" y="28.1">PWR_FLAG</text>
<text x="274.4" y="28.2">GNDA</text>
<text x="48.9" y="35.1">SW1_l1</text>
<text x="68" y="35.1">SW5_l1</text>
<text x="87" y="35.1">SW9_l1</text>
<text x="105.6" y="35.1">SW13_l1</text>
<text x="125.9" y="35.1">SW17_l1</text>
<text x="145" y="35.1">SW21_l1</text>
<text x="232.2" y="33.9">TX</text>
<text x="251.3" y="33.9">RAW</text>
<text x="266.5" y="32">GNDA</text>
<text x="47.7" y="37.4">SW_PUSH</text>
<text x="66.8" y="37.4">SW_PUSH</text>
<text x="85.8" y="37.4">SW_PUSH</text>
<text x="104.9" y="37.4">SW_PUSH</text>
<text x="125.2" y="37.4">SW_PUSH</text>
<text x="144.2" y="37.4">SW_PUSH</text>
<text x="178.5" y="38.7">SW_PUSH</text>
<text x="178.7" y="36.4">RESET_l1</text>
<text x="211.3" y="40.4">GNDA</text>
<text x="232.2" y="36.4">RX</text>
<text x="232.2" y="39">GND</text>
<text x="232.2" y="41.5">GND</text>
<text x="251.6" y="36.4">GND</text>
<text x="251.8" y="41.5">VCC</text>
<text x="252" y="39">RST</text>
<text x="62.1" y="44.1">D1_l1</text>
<text x="62.3" y="46.4">1N914</text>
<text x="81.1" y="44.1">D5_l1</text>
<text x="81.3" y="46.4">1N914</text>
<text x="100.2" y="44.1">D9_l1</text>
<text x="100.4" y="46.4">1N914</text>
<text x="119.3" y="44.1">D13_l1</text>
<text x="119.4" y="46.4">1N914</text>
<text x="139.6" y="44.1">D17_l1</text>
<text x="139.7" y="46.4">1N914</text>
<text x="158.7" y="44.1">D21_l1</text>
<text x="158.8" y="46.4">1N914</text>
<text x="172.8" y="47.2">GNDA</text>
<text x="232.2" y="44.1">SCL</text>
<text x="232.2" y="46.6">SDA</text>
<text x="253.5" y="44.1">F4</text>
<text x="253.5" y="46.6">F5</text>
<text x="272.5" y="42">VDD</text>
<text x="47.7" y="53.9">SW_PUSH</text>
<text x="48.9" y="51.6">SW2_l1</text>
<text x="66.8" y="53.9">SW_PUSH</text>
<text x="68" y="51.6">SW6_l1</text>
<text x="85.8" y="53.9">SW_PUSH</text>
<text x="86.5" y="51.6">SW10_l1</text>
<text x="104.9" y="53.9">SW_PUSH</text>
<text x="105.6" y="51.6">SW14_l1</text>
<text x="125.2" y="53.9">SW_PUSH</text>
<text x="125.9" y="51.6">SW18_l1</text>
<text x="144.2" y="53.9">SW_PUSH</text>
<text x="145" y="51.6">SW22_l1</text>
<text x="176.5" y="52.1">MJ-4PP-9_l</text>
<text x="180.2" y="49.8">J2</text>
<text x="195.4" y="51.1">VDD</text>
<text x="232.2" y="49.1">D4</text>
<text x="232.2" y="51.7">C6</text>
<text x="253.5" y="51.7">F7</text>
<text x="253.5" y="49.1">F6</text>
<text x="232.2" y="54.2">D7</text>
<text x="232.2" y="56.8">E6</text>
<text x="232.2" y="59.3">B4</text>
<text x="253.3" y="59.3">B2</text>
<text x="253.3" y="56.8">B3</text>
<text x="253.3" y="54.2">B1</text>
<text x="62.1" y="60.6">D2_l1</text>
<text x="62.3" y="62.9">1N914</text>
<text x="81.1" y="60.6">D6_l1</text>
<text x="81.3" y="62.9">1N914</text>
<text x="100.3" y="60.6">D10_l1</text>
<text x="100.4" y="62.9">1N914</text>
<text x="119.3" y="60.6">D14_l1</text>
<text x="119.4" y="62.9">1N914</text>
<text x="139.6" y="60.6">D18_l1</text>
<text x="139.7" y="62.9">1N914</text>
<text x="158.7" y="60.6">D22_l1</text>
<text x="158.8" y="62.9">1N914</text>
<text x="232.2" y="61.8">B5</text>
<text x="253.3" y="61.8">B6</text>
<text x="47.7" y="70.4">SW_PUSH</text>
<text x="48.9" y="68.1">SW3_l1</text>
<text x="66.8" y="70.4">SW_PUSH</text>
<text x="68" y="68.1">SW7_l1</text>
<text x="85.8" y="70.4">SW_PUSH</text>
<text x="86.5" y="68.1">SW11_l1</text>
<text x="104.9" y="70.4">SW_PUSH</text>
<text x="105.6" y="68.1">SW15_l1</text>
<text x="125.2" y="70.4">SW_PUSH</text>
<text x="125.9" y="68.1">SW19_l1</text>
<text x="144.2" y="70.4">SW_PUSH</text>
<text x="145" y="68.1">SW23_l1</text>
<text x="194.4" y="71.4">GNDA</text>
<text x="62.1" y="77.1">D3_l1</text>
<text x="81.1" y="77.1">D7_l1</text>
<text x="100.3" y="77.1">D11_l1</text>
<text x="119.3" y="77.1">D15_l1</text>
<text x="139.6" y="77.1">D19_l1</text>
<text x="158.7" y="77.1">D23_l1</text>
<text x="62.3" y="79.4">1N914</text>
<text x="81.3" y="79.4">1N914</text>
<text x="100.4" y="79.4">1N914</text>
<text x="119.4" y="79.4">1N914</text>
<text x="139.7" y="79.4">1N914</text>
<text x="158.8" y="79.4">1N914</text>
<text x="47.7" y="86.9">SW_PUSH</text>
<text x="48.9" y="84.6">SW4_l1</text>
<text x="66.8" y="86.9">SW_PUSH</text>
<text x="68" y="84.6">SW8_l1</text>
<text x="85.8" y="86.9">SW_PUSH</text>
<text x="86.5" y="84.6">SW12_l1</text>
<text x="104.9" y="86.9">SW_PUSH</text>
<text x="105.6" y="84.6">SW16_l1</text>
<text x="125.2" y="86.9">SW_PUSH</text>
<text x="125.9" y="84.6">SW20_l1</text>
<text x="144.2" y="86.9">SW_PUSH</text>
<text x="145" y="84.6">SW24_l1</text>
<text x="62.1" y="93.6">D4_l1</text>
<text x="62.3" y="95.9">1N914</text>
<text x="81.1" y="93.6">D8_l1</text>
<text x="81.3" y="95.9">1N914</text>
<text x="100.3" y="93.6">D12_l1</text>
<text x="100.4" y="95.9">1N914</text>
<text x="119.3" y="93.6">D16_l1</text>
<text x="119.4" y="95.9">1N914</text>
<text x="139.6" y="93.6">D20_l1</text>
<text x="139.7" y="95.9">1N914</text>
<text x="158.7" y="93.6">D24_l1</text>
<text x="158.8" y="95.9">1N914</text>
<text x="260.2" y="117.2">VCC</text>
<text x="266.8" y="117.2">PWR_FLAG</text>
<text x="256.6" y="125.9">PWR_FLAG</text>
<text x="270" y="126">GND</text>
<text x="47.7" y="130.1">SW_PUSH</text>
<text x="48.8" y="127.8">SW1_r1</text>
<text x="66.8" y="130.1">SW_PUSH</text>
<text x="67.9" y="127.8">SW5_r1</text>
<text x="85.8" y="130.1">SW_PUSH</text>
<text x="86.9" y="127.8">SW9_r2</text>
<text x="104.9" y="130.1">SW_PUSH</text>
<text x="105.5" y="127.8">SW13_r1</text>
<text x="125.2" y="130.1">SW_PUSH</text>
<text x="125.8" y="127.8">SW17_r1</text>
<text x="144.2" y="130.1">SW_PUSH</text>
<text x="144.9" y="127.8">SW21_r1</text>
<text x="177.2" y="131.4">SW_PUSH</text>
<text x="177.3" y="129.1">RESET_r1</text>
<text x="267.2" y="131">GND</text>
<text x="62" y="136.8">D1_r1</text>
<text x="81.1" y="136.8">D5_r1</text>
<text x="100.1" y="136.8">D9_r1</text>
<text x="119.3" y="136.8">D13_r1</text>
<text x="139.6" y="136.8">D17_r1</text>
<text x="158.7" y="136.8">D21_r1</text>
<text x="232.2" y="133">TX</text>
<text x="232.2" y="135.5">RX</text>
<text x="251.3" y="133">RAW</text>
<text x="251.6" y="135.5">GND</text>
<text x="62.3" y="139.1">1N914</text>
<text x="81.3" y="139.1">1N914</text>
<text x="100.4" y="139.1">1N914</text>
<text x="119.4" y="139.1">1N914</text>
<text x="139.7" y="139.1">1N914</text>
<text x="158.8" y="139.1">1N914</text>
<text x="172.2" y="139.9">GND</text>
<text x="175.1" y="143.6">MJ-4PP-9_r</text>
<text x="178.9" y="141.3">J1</text>
<text x="194.2" y="142.6">VCC</text>
<text x="215.9" y="140.8" transform="rotate(-90 215.9 140.8)">GND</text>
<text x="232.2" y="138">GND</text>
<text x="232.2" y="140.6">GND</text>
<text x="232.2" y="143.1">SCL</text>
<text x="251.8" y="140.6">VCC</text>
<text x="252" y="138">RST</text>
<text x="253.5" y="143.1">F4</text>
<text x="271.2" y="141.1">VCC</text>
<text x="47.7" y="146.6">SW_PUSH</text>
<text x="48.8" y="144.3">SW2_r1</text>
<text x="66.8" y="146.6">SW_PUSH</text>
<text x="67.9" y="144.3">SW6_r1</text>
<text x="85.8" y="146.6">SW_PUSH</text>
<text x="86.4" y="144.3">SW10_r1</text>
<text x="104.9" y="146.6">SW_PUSH</text>
<text x="105.5" y="144.3">SW14_r1</text>
<text x="125.2" y="146.6">SW_PUSH</text>
<text x="125.8" y="144.3">SW18_r1</text>
<text x="144.2" y="146.6">SW_PUSH</text>
<text x="144.9" y="144.3">SW22_r1</text>
<text x="232.2" y="145.7">SDA</text>
<text x="232.2" y="148.2">D4</text>
<text x="253.5" y="148.2">F6</text>
<text x="253.5" y="145.7">F5</text>
<text x="62" y="153.3">D2_r1</text>
<text x="62.3" y="155.6">1N914</text>
<text x="81.1" y="153.3">D6_r1</text>
<text x="81.3" y="155.6">1N914</text>
<text x="100.3" y="153.3">D10_r1</text>
<text x="100.4" y="155.6">1N914</text>
<text x="119.3" y="153.3">D14_r1</text>
<text x="119.4" y="155.6">1N914</text>
<text x="139.6" y="153.3">D18_r1</text>
<text x="139.7" y="155.6">1N914</text>
<text x="158.7" y="153.3">D22_r1</text>
<text x="158.8" y="155.6">1N914</text>
<text x="232.2" y="150.7">C6</text>
<text x="232.2" y="153.3">D7</text>
<text x="232.2" y="155.8">E6</text>
<text x="253.3" y="155.8">B3</text>
<text x="253.3" y="153.3">B1</text>
<text x="253.5" y="150.7">F7</text>
<text x="48.8" y="160.8">SW3_r1</text>
<text x="67.9" y="160.8">SW7_r1</text>
<text x="86.4" y="160.8">SW11_r1</text>
<text x="105.5" y="160.8">SW15_r1</text>
<text x="125.8" y="160.8">SW19_r1</text>
<text x="144.9" y="160.8">SW23_r1</text>
<text x="232.2" y="158.4">B4</text>
<text x="232.2" y="160.9">B5</text>
<text x="253.3" y="160.9">B6</text>
<text x="253.3" y="158.4">B2</text>
<text x="47.7" y="163.1">SW_PUSH</text>
<text x="66.8" y="163.1">SW_PUSH</text>
<text x="85.8" y="163.1">SW_PUSH</text>
<text x="104.9" y="163.1">SW_PUSH</text>
<text x="125.2" y="163.1">SW_PUSH</text>
<text x="144.2" y="163.1">SW_PUSH</text>
<text x="193.8" y="162.8">GND</text>
<text x="62" y="169.8">D3_r1</text>
<text x="62.3" y="172.1">1N914</text>
<text x="81.1" y="169.8">D7_r1</text>
<text x="81.3" y="172.1">1N914</text>
<text x="100.3" y="169.8">D11_r1</text>
<text x="100.4" y="172.1">1N914</text>
<text x="119.3" y="169.8">D15_r1</text>
<text x="119.4" y="172.1">1N914</text>
<text x="139.6" y="169.8">D19_r1</text>
<text x="139.7" y="172.1">1N914</text>
<text x="158.7" y="169.8">D23_r1</text>
<text x="158.8" y="172.1">1N914</text>
<text x="47.7" y="179.6">SW_PUSH</text>
<text x="48.8" y="177.3">SW4_r1</text>
<text x="66.8" y="179.6">SW_PUSH</text>
<text x="67.9" y="177.3">SW9_r1</text>
<text x="85.8" y="179.6">SW_PUSH</text>
<text x="86.4" y="177.3">SW12_r1</text>
<text x="104.9" y="179.6">SW_PUSH</text>
<text x="105.5" y="177.3">SW16_r1</text>
<text x="125.2" y="179.6">SW_PUSH</text>
<text x="125.8" y="177.3">SW20_r1</text>
<text x="144.2" y="179.6">SW_PUSH</text>
<text x="144.9" y="177.3">SW24_r1</text>
<text x="62" y="186.3">D4_r1</text>
<text x="62.3" y="188.6">1N914</text>
<text x="81.1" y="186.3">D8_r1</text>
<text x="81.3" y="188.6">1N914</text>
<text x="100.3" y="186.3">D12_r1</text>
<text x="100.4" y="188.6">1N914</text>
<text x="119.3" y="186.3">D16_r1</text>
<text x="119.4" y="188.6">1N914</text>
<text x="139.6" y="186.3">D20_r1</text>
<text x="139.7" y="188.6">1N914</text>
<text x="158.7" y="186.3">D24_r1</text>
<text x="158.8" y="188.6">1N914</text>
</g>
<g font-size="1.8">
<text x="190.5" y="41.9">RESET_l</text>
<text x="269.2" y="38.1">RESET_l</text>
<text x="189.2" y="134.6">RESET_r</text>
<text x="269.2" y="137.2">RESET_r</text>
</g>
</svg>
